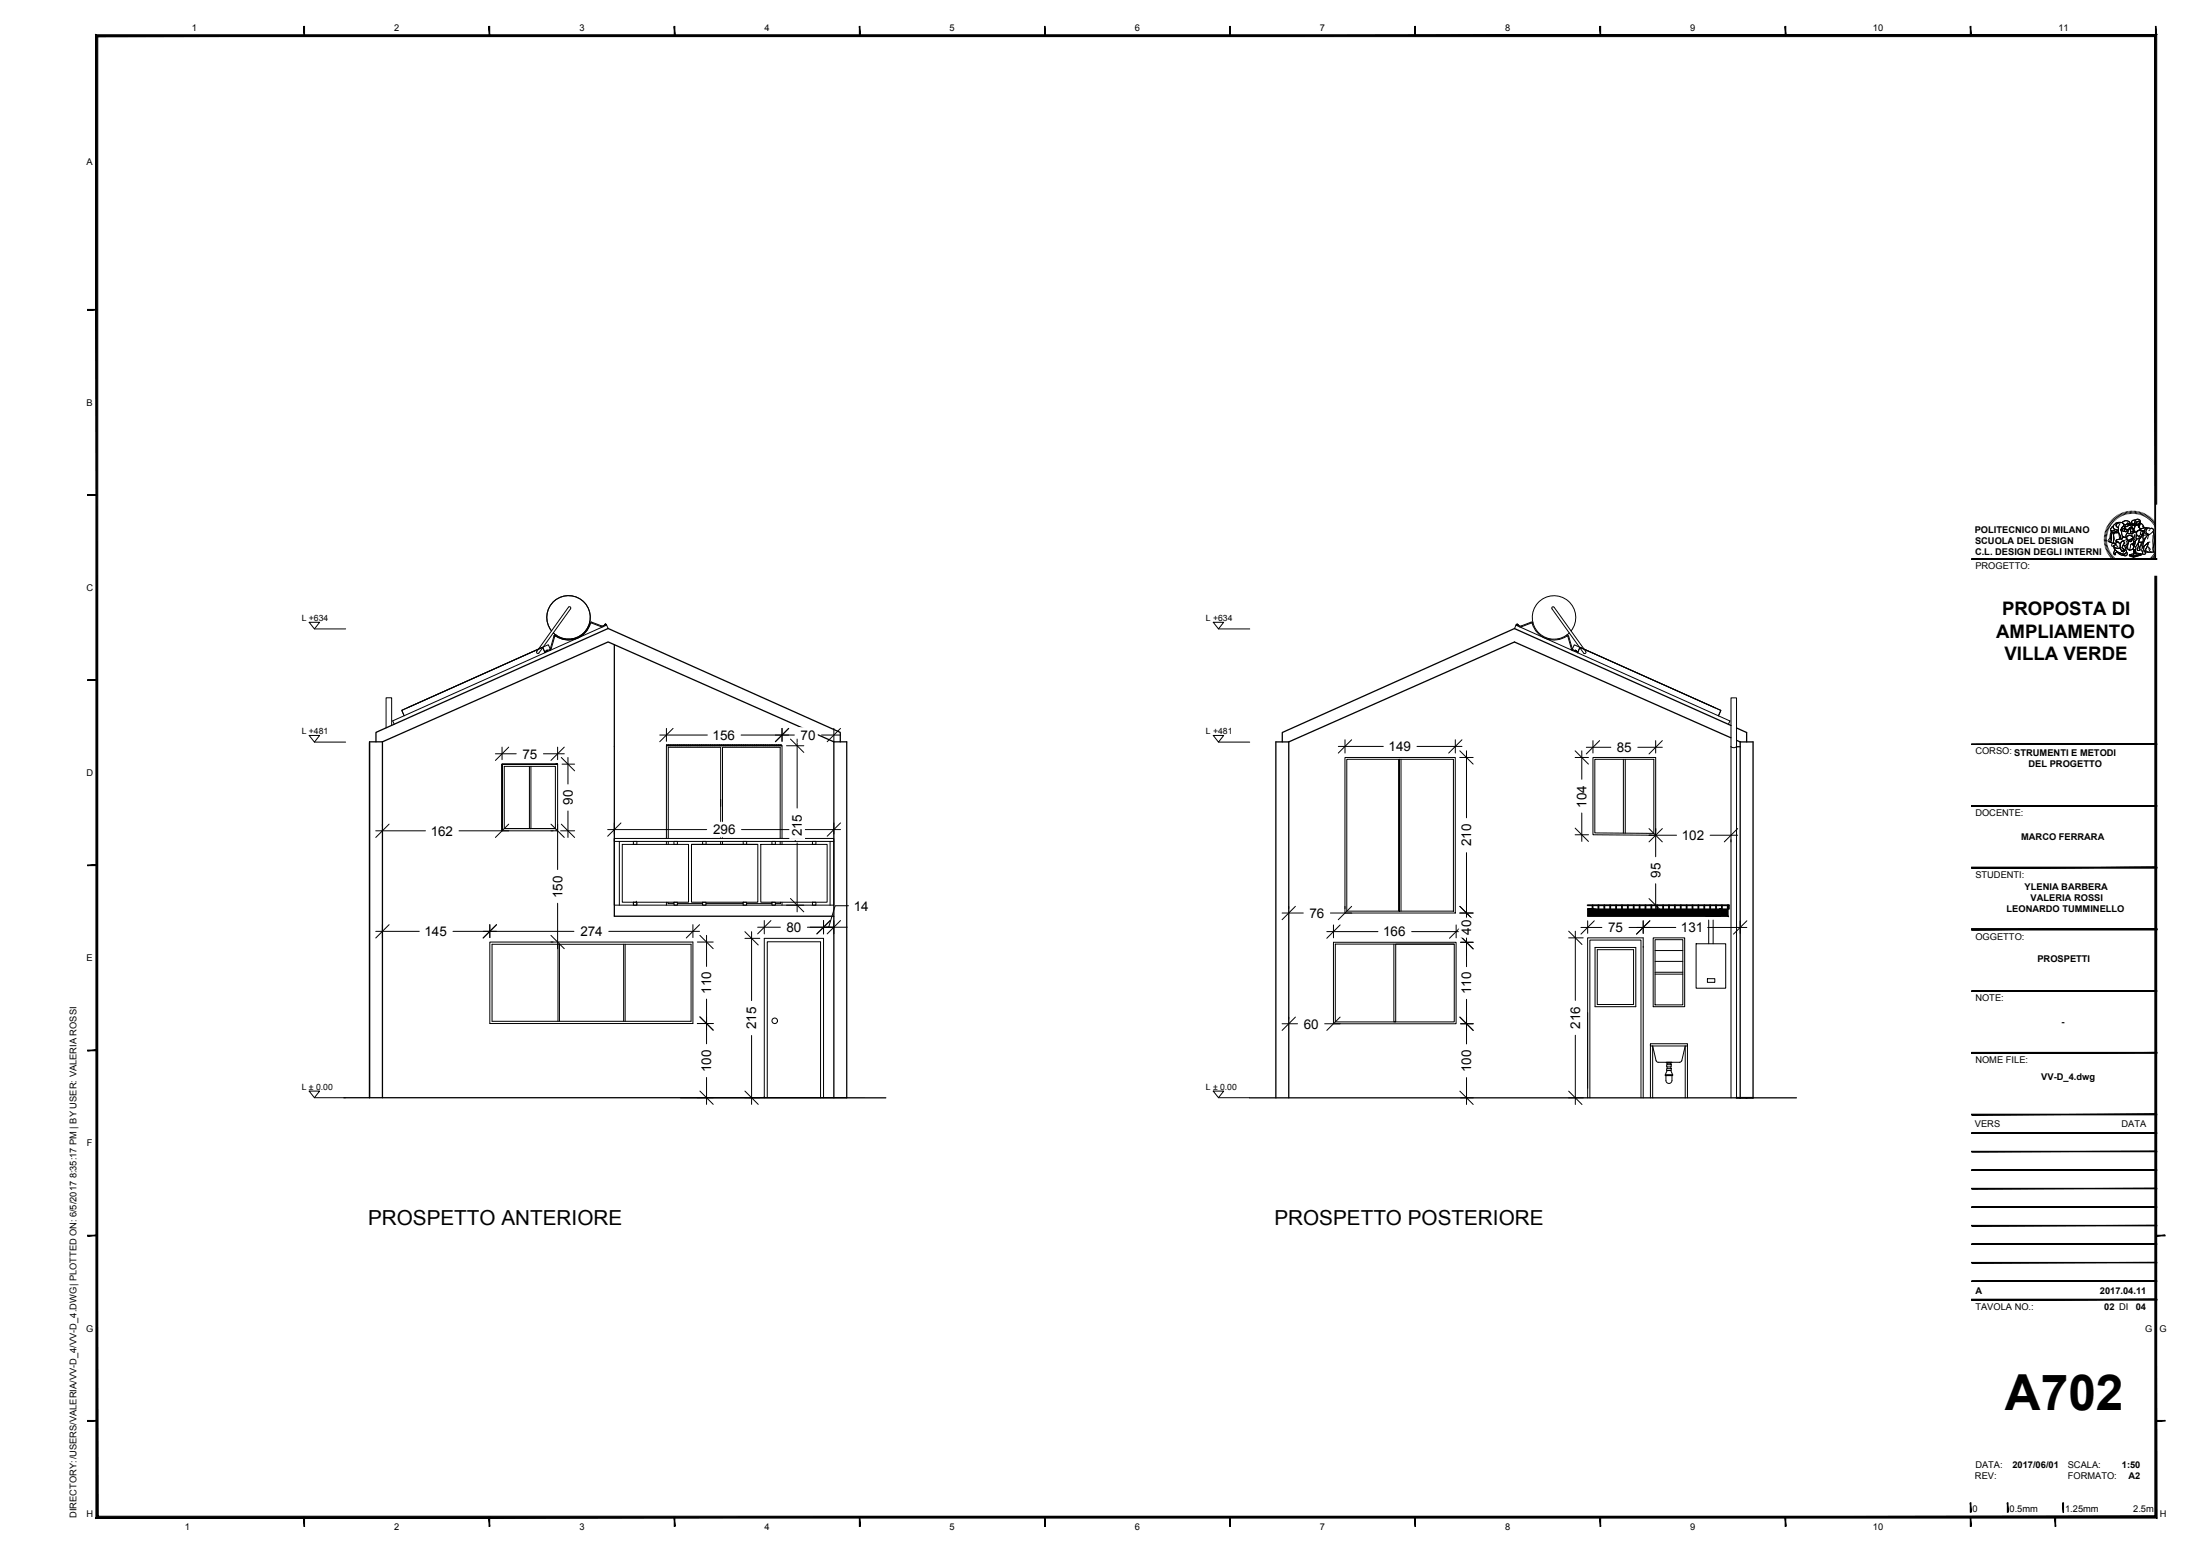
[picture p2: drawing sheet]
<svg xmlns="http://www.w3.org/2000/svg" width="594mm" height="420mm" viewBox="0 0 594 420" stroke-linecap="round" stroke-linejoin="round" font-family="sans-serif">
<!-- layer: FINESTRE -->
<g fill="none" stroke="#000" stroke-width=".27">
<path d="M136.2 206.9h13.8v16.8h-13.8zM143 206.9v16.8h.4M143.4 206.9v16.8h-7.2M150 206.3h.6M150.2 206.3h.4h-15h15v18h-15v-18v18M180 201.4h31.2v25M180 201.4v25M180 201.4h.1M180.1 201.4h.1M180.3 201.4h.1M180.5 201.4h.1M180.6 201.4h.1"/>
<path d="M180.7 201.4h.1M180.8 201.4h.1M181 201.4h.1M181.1 201.4h.1M181.2 201.4h.1M181.4 201.4h.1M181.5 201.4h.1M181.7 201.4h.1M181.8 201.4h.1M182 201.4h.1M182.1 201.4h.1M182.2 201.4h.1"/>
<path d="M182.4 201.4h.1M182.5 201.4h.1M182.6 201.4h.1M182.8 201.4h.1M182.9 201.4h.1M183 201.4h.1M183.2 201.4h.1M183.3 201.4h.1M183.5 201.4h.1M183.6 201.4h.1M183.7 201.4h.1M183.9 201.4h.1"/>
<path d="M184 201.4h.1M184.2 201.4h.1M184.3 201.4h.1M184.4 201.4h.1M184.6 201.4h.1M184.7 201.4h.1M184.9 201.4h.1M185 201.4h.1M185.1 201.4h.1M185.3 201.4h.1M185.4 201.4h.1M185.5 201.4h.1"/>
<path d="M185.7 201.4h.1M185.8 201.4h.1M185.9 201.4h.1M186 201.4h.1M186.1 201.4h.1M186.2 201.4h.1M186.4 201.4h.1M186.5 201.4h.1M186.7 201.4h.1M186.8 201.4h.1M186.9 201.4h.1M187.1 201.4h.1"/>
<path d="M187.2 201.4h.1M187.3 201.4h.1M187.4 201.4h.1M187.5 201.4h.1M187.6 201.4h.1M187.8 201.4h.1M187.9 201.4h.1M188 201.4h.1M188.2 201.4h.1M188.3 201.4h.1M188.4 201.4h.1M188.5 201.4h.1"/>
<path d="M188.6 201.4h.1M188.7 201.4h.1M188.9 201.4h.1M189 201.4h.1M189.1 201.4h.1M189.3 201.4h.1M189.4 201.4h.1M189.6 201.4h.1M189.7 201.4h.1M189.8 201.4h.1M189.9 201.4h.1M190 201.4h.1"/>
<path d="M190.1 201.4h.1M190.3 201.4h.1M190.4 201.4h.1M190.5 201.4h.1M190.7 201.4h.1M190.9 201.4h.1M191 201.4h.1M191.1 201.4h.1M191.2 201.4h.1M191.4 201.4h.1M191.5 201.4h.1M191.6 201.4h.1"/>
<path d="M191.8 201.4h.1M191.9 201.4h.1M192.1 201.4h.1M192.2 201.4h.1M192.3 201.4h.1M192.4 201.4h.1M192.5 201.4h.1M192.6 201.4h.1M192.8 201.4h.1M192.9 201.4h.1M193 201.4h.1M193.2 201.4h.1"/>
<path d="M193.3 201.4h.1M193.4 201.4h.1M193.6 201.4h.1M193.7 201.4h.1M193.9 201.4h.1M194 201.4h.1M194.1 201.4h.1M194.3 201.4h.1M194.4 201.4h.1M194.5 201.4h.1M194.7 201.4h.1M194.8 201.4h.1"/>
<path d="M195 201.4h.1M195.1 201.4h.1M195.2 201.4h.1M195.3 201.4h.1M195.4 201.4h.1M195.5 201.4h.1M195.7 201.4h.1M195.8 201.4h.1M195.9 201.4h.1M196.1 201.4h.1M196.2 201.4h.1M196.3 201.4h.1"/>
<path d="M196.5 201.4h.1M196.6 201.4h.1M196.8 201.4h.1M196.9 201.4h.1M197 201.4h.1M197.2 201.4h.1M197.3 201.4h.1M197.5 201.4h.1M197.6 201.4h.1M197.7 201.4h.1M197.8 201.4h.1M197.9 201.4h.1"/>
<path d="M198 201.4h.1M198.1 201.4h.1M198.3 201.4h.1M198.4 201.4h.1M198.6 201.4h.1M198.7 201.4h.1M198.8 201.4h.1M199 201.4h.1M199.1 201.4h.1M199.3 201.4h.1M199.4 201.4h.1M199.5 201.4h.1"/>
<path d="M199.7 201.4h.1M199.8 201.4h.1M200 201.4h.1M200.1 201.4h.1M200.2 201.4h.1M200.3 201.4h.1M200.4 201.4h.1M200.5 201.4h.1M200.6 201.4h.1M200.8 201.4h.1M200.9 201.4h.1M201.1 201.4h.1"/>
<path d="M201.2 201.4h.1M201.3 201.4h.1M201.5 201.4h.1M201.6 201.4h.1M201.8 201.4h.1M201.9 201.4h.1M202 201.4h.1M202.2 201.4h.1M202.3 201.4h.1M202.4 201.4h.1M202.6 201.4h.1M202.8 201.4h.1"/>
<path d="M202.9 201.4h.1M203 201.4h.1M203.1 201.4h.1M203.3 201.4h.1M203.4 201.4h.1M203.6 201.4h.1M203.7 201.4h.1M203.8 201.4h.1M204 201.4h.1M204.1 201.4h.1M204.2 201.4h.1M204.3 201.4h.1"/>
<path d="M204.4 201.4h.1M204.5 201.4h.1M204.7 201.4h.1M204.8 201.4h.1M204.9 201.4h.1M205.1 201.4h.1M205.2 201.4h.1M205.4 201.4h.1M205.5 201.4h.1M205.6 201.4h.1M205.7 201.4h.1M205.9 201.4h.1"/>
<path d="M206.1 201.4h.1M206.2 201.4h.1M206.3 201.4h.1M206.5 201.4h.1M206.6 201.4h.1M206.7 201.4h.1M206.9 201.4h.1M207 201.4h.1M207.2 201.4h.1M207.3 201.4h.1M207.4 201.4h.1M207.6 201.4h.1"/>
<path d="M207.7 201.4h.1M207.9 201.4h.1M208 201.4h.1M208.1 201.4h.1M208.2 201.4h.1M208.3 201.4h.1M208.4 201.4h.1M208.5 201.4h.1M208.7 201.4h.1M208.8 201.4h.1M209 201.4h.1M209.1 201.4h.1"/>
<path d="M209.2 201.4h.1M209.4 201.4h.1M209.5 201.4h.1M209.7 201.4h.1M209.8 201.4h.1M209.9 201.4h.1M210.1 201.4h.1M210.2 201.4h.1M210.4 201.4h.1M210.5 201.4h.1M210.6 201.4h.1M210.7 201.4h.1"/>
<path d="M210.8 201.4h.1M210.9 201.4h.1M211 201.4h.1M363.2 204.5h29.8v42h-29.8zM363.7 205h28.8v41h-28.8zM377.8 205v41M378.3 205v41M430.2 204.5h16.9v21l-16.9-.1zM430.7 205h15.9v20l-15.9-.1zM438.4 205v20M438.9 205v20M143.2 223.7h6.8"/>
<path d="M150.2 224.3h.1M180 227.2v.8M180.5 226.4v-24.6h14.1v24.6M180.5 227.2v.8M194.6 227.2v.8M195.1 226.4v-24.6h15.6v24.6M195.1 227.2v.8M210.7 227.2v.8M211.2 227.2v.8M132.3 254.4h54.8v22h-54.8zM132.9 255h53.7v20.8h-53.7zM150.7 255v20.8"/>
<path d="M151.1 255v20.8M168.4 255v20.8M168.8 255v20.8M180 243.6v.8M180.4 243.6v.4h1.6M182.9 244h6.8M190.7 244h10M201.6 244h6.8M210.8 243.6v.4h-1.4M211.2 243.6v.8M360.1 254.4h33.1v22h-33.1zM360.6 254.9h32.1v21h-32.1z"/>
<path d="M376.4 254.9v21h.5v-21h15.8"/>
</g>
<!-- layer: A-SECT-MCUT -->
<g fill="none" stroke="#000" stroke-width=".35">
<path d="M165.9 174.1v73.3h59.3M467.4 195.9l-58.4-26.2-62.7 28.1v2.5M467.4 199.2l-58.4-25.8-61 26.9M468.9 196.6l2.8 1.2v2.5M468.9 199.9l1 .4M101.5 200.3v-2.5l62.7-28.1 62.7 28.1v2.5M103.3 200.3l60.9-27 61 27M103.3 200.3h-3.5v96.1M103.3 200.3v96.1M225.2 200.3h3.4v96.1M225.2 200.3v96.1M348 200.3h-3.5v96.1"/>
<path d="M348 200.3v96.1M468.9 201.6h1M469.9 200.3v96.1M469.9 200.3h3.5v96.1M92.8 296.4h146.4M337.5 296.4h147.6"/>
</g>
<!-- layer: BALCONE -->
<g fill="none" stroke="#000" stroke-width=".27">
<path d="M147.5 175.7h.1M147.5 175.7l.1 .1M147.6 175.8h.1M147.7 175.6h.1M147.7 175.6l.1 .1M147.8 175.6h.1M147.8 175.6l-.3 .1M147.8 175.7h.1M147.8 175.6v.1M148.6 175.1l-.3 .4-1.2 .5M148.7 175.5l-.6-1.4-38.1 17M148.9 170.4a5.9 5.9 0 0 1 3.5-9.5 5.9 5.9 0 0 1 6.7 7.5 5.9 5.9 0 0 1-9.7 2.5"/>
<path d="M150.2 171.5h-.4l-.2 .2-1 3.4M153.5 164l.5-.1 .1 .5-8.6 11.9-.5 .1v-.5zM159.2 168.2l.5-.2 2.8 1 1.2-.4 .1 .2M159.7 168.2h-.2a6.4 6.4 0 0 1-9.7 3.6l-1 3.4-.4 .5M159.7 168.2l2.6 1h.6M163.2 168.6h.1M163.2 168.6l.1 .2M163.3 168.8h.1M163.3 168.6h.1M163.3 168.6l.1 .1M163.3 168.7h.1M163.4 168.7h.1"/>
<path d="M163.5 168.5v.2M163.5 168.5h.1M163.5 168.7h.1M163.5 168.5l-.3 .1M163.5 168.5l.1 .1M163.6 168.6h.1M163.8 168.8l-57.8 25.9 .4 .9M163.8 168.8l.4 .9M409.4 168.8l57.7 25.9-.4 .9M409.4 168.8l-.4 .9M409.6 168.6v.1M409.6 168.5v.2"/>
<path d="M409.7 168.7h-.1M409.7 168.5l.2 .2M409.7 168.5h-.1M409.7 168.5v.1M409.7 168.6v.1M409.8 168.8h.1M409.9 168.6h.1M409.9 168.6l-.1 .2M409.9 168.8h.1M409.9 168.7h.1M409.9 168.7v.1M410.2 169.2h.7l2.8-1a6.4 6.4 0 0 0 9.6 3.6l1 3.4 .5 .5"/>
<path d="M414 168.2l-.6-.2-2.8 1-1.1-.4-.1 .2M423 171.6l.3-.1 .3 .3M423.6 171.8l1 3.5 1.5 .7M424.2 170.4a5.9 5.9 0 0 0-3.5-9.4 5.9 5.9 0 0 0-6.7 7.4 5.9 5.9 0 0 0 9.7 2.5M424.5 175.6l.6-1.5 38.1 17M425.3 175.7h.1M425.4 175.6l-.1 .1M425.4 175.7h.1M425.4 175.6h.1M425.4 175.6l.3 .1M425.5 175.6l-.1 .1M425.6 175.8h.1"/>
<path d="M425.6 175.7h.1M425.7 175.7l-.1 .1M426.6 174.8l38.1 17-.7 1.5 .7-1.5-38.1-17-.6 1.5zM427.6 176.3l.5 .1 .1-.5-8.5-11.9-.5-.1-.1 .5 8.5 11.9M105.8 195.9v-7.5h-1.5v8.1M108.5 191.8l.6 1.5-.6-1.5 38-17 .7 1.4-.7-1.4zM467.4 201.6a1.18 1.18 0 0 0 1.5 0M467.4 201.6v-13.2h1.5v108M467.4 201.6v94.8M165.9 226.4h59.3v18h-59.3zM165.9 226.4v.8h59.3M167.2 227.2v17.2"/>
<path d="M168 228h17.9v15.6h-17.9zM171 227.2h1v.8h-1zM182 227.2h.9v.8h-.9zM186.7 228h17.9v15.6h-17.9zM186.7 228h17.9M189.7 227.2h1v.8h-1zM200.7 227.2h.9v.8h-.9zM205.4 228h18v15.6h-18zM208.4 227.2h1v.8h-1zM214.7 227.2h.1M219.4 227.2h.9v.8h-.9zM224.2 227.2v17.2"/>
<path d="M171 243.6h1v.8h-1zM171 243.9h.1M171.8 243.6h.1M172 244.3h.1M182 243.6h.9v.8h-.9zM189.7 243.6h1v.8h-1zM200.7 243.6h.9v.8h-.9zM208.4 243.6h1v.8h-1zM219.4 243.6h.9v.8h-.9z"/>
</g>
<!-- layer: A-DOOR-FULL -->
<g fill="none" stroke="#000" stroke-width=".27">
<path d="M430.7 255.8h11v16h-11zM431.3 256.4h9.8v14.8h-9.8zM443.7 255.8h.1M428.7 273.4v23M206.4 296.4h.1M206.4 296.4v-43h16v43M207.2 296.4v-42.1h14.4v42.1M428.7 293.8v-40.6h15v43.2M429.3 296.4v-42.6h13.8v42.6"/>
<circle cx="209.2" cy="275.6" r=".75"/>
</g>
<!-- layer: A-DETL-MBND -->
<g fill="#000" stroke="#000" stroke-width=".27">
<path d="M428.7 245.4l35.8 2v-2zM428.7 245.4l35.8 2h-35.8z"/>
<path d="M464.5 245.4l2.1 2v-2zM464.5 245.4l2.1 2h-2.1z"/>
</g>
<g fill="none" stroke="#000" stroke-width=".5">
<path d="M428.7 244.4h38.1v1M430.1 244.4v1M431.6 244.4v1M433.2 244.4v1M434.8 244.4v1M436.4 244.4v1M438 244.4v1M439.6 244.4v1M441.2 244.4v1M442.8 244.4v1M444.3 244.4v1M445.9 244.4v1"/>
<path d="M447.5 244.4v1M449.1 244.4v1M450.7 244.4v1M452.3 244.4v1M453.9 244.4v1M455.5 244.4v1M457 244.4v1M458.6 244.4v1M460.2 244.4v1M461.8 244.4v1M463.4 244.4v1M465 244.4v1"/>
<path d="M466.6 244.4v1M468.9 296.4h4.5"/>
</g>
<!-- layer: A-FURN -->
<g fill="none" stroke="#000" stroke-width=".27">
<path d="M446.4 253.2h8.5v18.6h-8.5zM446.9 253.7h7.5v17.6h-7.5zM446.9 256.7h7.5M446.9 259.6h7.5M458 254.8h8v12h-8zM461.4 248.4v6.4M462.6 248.4v6.4M446.9 262.5h7.5M446.9 263h7.5M461.1 264.3h2v1h-2zM445.7 296.4l.1-14.6 9.8 .1 .1 14.5M445.7 282.3h10"/>
<path d="M446.3 296.4v-14l.9 3.9 .6 .5h6l.4-.5 .9-3.9v14M449.7 290.2h2v.2h-2zM449.9 291.7a.82 .82 0 0 0 .8 .9 .82 .82 0 0 0 .8-.9M449.9 290.4v1.3M449.9 286.8l1.5 .1zM450 286.9l.1 .2 1.2-.2M450.1 287.5h1.2v.6h-1.2zM450.1 288.6h1.2v.4h-1.2zM450.2 289.1l-.5 1.1M450.2 287.1v.4M450.2 288.1v.5M450.2 289v.1"/>
<path d="M450.2 289.1h1M451.2 289.1l.4 1.1M451.2 287.1v.4M451.2 288.1v.5M451.2 289v.1M451.5 290.4v1.3"/>
</g>
<!-- layer: A-ANNO-DIMS -->
<g fill="none" stroke="#000" stroke-width=".27">
<path d="M83.5 168h2.8l-1.4 1.8zM84.9 169.8h8.4M327.6 168h2.8l-1.4 1.8zM329 169.8h8.5M83.5 198.6h2.8l-1.4 1.8zM178.2 198.5h12.8M180 196.7v3.5M200.1 198.5h14.4M211.2 196.7v3.5M215.3 199.6v18.6M221.8 198.5h5.2M225.2 196.7v3.5"/>
<path d="M327.6 198.6h2.8l-1.4 1.8zM363.2 199.8v3.5M393 199.8v3.5M430.2 200v3.3M447.1 200v3.3M84.9 200.4h8.4M133.8 203.5h5.6M135.6 201.7v3.4M146.7 203.5h5.7M150.6 201.7v3.4M151.8 206.3h3.4M153.4 204.5v7.2"/>
<path d="M153.4 219v7.1M212.4 201.4h4.7M329 200.4h8.5M361.4 201.6h12.1M382.6 201.6h12.2M394.2 204.5h3.6M396 202.7v18.1M425.3 204.5h3.6M427.1 202.7v7.7M427.1 219.5v7.7M428.4 201.8h6.6M442.3 201.8h6.6"/>
<path d="M101.5 224.3h13.4M103.3 222.5v.6M123.9 224.3h13.5M135.6 222.5v.6M148.8 224.3h.6M150.6 222.5v12.3M151.4 224.3h3.8M164.1 224h26.7M165.9 222.2v3M200.2 224h26.8M215.3 227.6v18.6M225.2 222.2v3"/>
<path d="M396 230.2v18.1M425.3 225.4h3.6M445.3 225.5h7.4M447.1 223.7v7.6M447.1 238.6v7.6M461.8 225.5h7.4M467.4 226.7v.6M101.5 251.5h11.7M103.3 249.7v3.5M122.3 251.5h32.7M132.3 249.7v3.5M148.8 254.4h.6"/>
<path d="M150.6 243.9v12.3M164.4 251.5h24.5M187.1 249.7v3.5M188.3 254.4h4.3M190.8 252.6v8.4M201.2 253.4h4M203 251.6v18.6M204.6 250.4h6.1M206.4 248.6v3.6M212.4 244.4h4.7M218 250.4h6.2M222.4 250.4h2.8h-2.8"/>
<path d="M222.4 248.6v3.6M225.2 248.6v3.6M225.2 250.4h3.6M229.1 244.6h-3.6l-1.7 5.8M346.2 246.5h5.7M348 244.7v.6M358.3 251.6h13.8M359.3 246.5h5.7M360.1 249.8v3.4M363.2 244.7v.6M381.2 251.6h13.8M393.2 249.8v3.4"/>
<path d="M394.2 246.5h3.6M394.4 254.4h3.4M396 252.6v8.4M423.6 253.2h3.9M425.4 251.4v18.7M426.9 250.4h5.7M428.7 248.6v3.4M439.9 250.4h12.6M443.7 248.6v3.4M445.3 244.4h.6M461.1 250.4h10.6M469.9 248.6v3.4"/>
<path d="M188.3 276.4h4.3M190.8 269.8v12M203 279.6v18.6M346.2 276.4h4.2M348 274.6v.6M357.7 276.4h4.2M360.1 274.6v.6M394.4 276.4h3.4M396 269.8v12.1M425.4 279.5v18.7M83.5 294.6h2.8l-1.4 1.8zM84.9 296.4h8.4"/>
<path d="M188.3 296.4h4.3M190.8 290.9v7.3M201.2 296.4h4M327.6 294.6h2.8l-1.4 1.8zM329 296.4h8.5M394.4 296.4h3.4M396 291v7.2M423.6 296.4h3.9"/>
</g>
<!-- layer: 0 -->
<g fill="none" stroke="#000" stroke-width=".27">
<path d="M181.8 196.7l-3.6 3.6M213 196.7l-3.6 3.6M213.5 199.6l3.6 3.6M227 196.7l-3.6 3.6M365 199.8l-3.6 3.6M394.8 199.8l-3.6 3.6M432 200l-3.6 3.6M448.9 200l-3.6 3.6M137.4 201.7l-3.6 3.6M151.6 204.5l3.6 3.6M152.4 201.7l-3.6 3.6M394.2 202.7l3.6 3.6"/>
<path d="M425.3 202.7l3.6 3.6M105.1 222.5l-3.6 3.6M137.4 222.5l-3.6 3.6M148.8 222.5l3.6 3.6M151.6 222.5l3.6 3.6M167.7 222.2l-3.6 3.6M227 222.2l-3.6 3.6M425.3 223.6l3.6 3.6M445.3 223.7l3.6 3.6M448.9 223.7l-3.6 3.6M469.2 223.7l-3.6 3.6M105.1 249.7l-3.6 3.6"/>
<path d="M134.1 249.7l-3.6 3.6M148.8 252.6l3.6 3.6M188.9 249.7l-3.6 3.6M189 252.6l3.6 3.6M201.2 251.6l3.6 3.6M208.2 248.6l-3.6 3.6M213.5 242.6l3.6 3.6M224.2 248.6l-3.6 3.6M227 248.6l-3.6 3.6M349.8 244.7l-3.6 3.6M361.9 249.8l-3.6 3.6M365 244.7l-3.6 3.6"/>
<path d="M394.2 244.7l3.6 3.6M394.2 252.6l3.6 3.6M395 249.8l-3.6 3.6M423.6 251.4l3.6 3.6M430.5 248.6l-3.6 3.6M445.3 242.6l3.6 3.6M445.5 248.6l-3.6 3.6M471.7 248.6l-3.6 3.6M189 274.6l3.6 3.6M349.8 274.6l-3.6 3.6M361.9 274.6l-3.6 3.6M394.2 274.6l3.6 3.6"/>
<path d="M189 294.6l3.6 3.6M201.2 294.6l3.6 3.6M394.2 294.6l3.6 3.6M423.6 294.6l3.6 3.6"/>
</g>
<!-- layer: A-ANNO-DIMS -->
<g fill="#fff" stroke="#fff" stroke-width=".27">
<path d="M188.8 262.1v6.5h4zM188.8 262.1h4v6.5z"/>
<path d="M192 222v4l7.1-4zM192 226l7.1-4v4z"/>
<path d="M140.6 201.6v3.9l5-3.9zM140.6 205.5l5-3.9v3.9z"/>
<path d="M151.4 212.8v5h3.9zM151.4 212.8h3.9v5z"/>
<path d="M116 222.4v3.9l6.8-3.9zM116 226.3l6.8-3.9v3.9z"/>
<path d="M156.1 249.5v3.9l7.1-3.9zM156.1 253.4l7.1-3.9v3.9z"/>
<path d="M114.4 249.5v4l6.8-4zM114.4 253.5l6.8-4v4z"/>
<path d="M192.2 196.5v4l6.8-4zM192.2 200.5l6.8-4v4z"/>
<path d="M213.3 219.3v7.2h3.9zM213.3 219.3h3.9v7.2z"/>
<path d="M201 271.3v7.2h3.9zM201 271.3h3.9v7.2z"/>
<path d="M211.9 248.4v3.9l5-3.9zM211.9 252.3l5-3.9v3.9z"/>
<path d="M230.3 242.6v3.9l4.7-3.9zM230.3 246.5l4.7-3.9v3.9z"/>
<path d="M215.7 196.5v4l5-4zM215.7 200.5l5-4v4z"/>
<path d="M374.7 199.6v3.9l6.8-3.9zM374.7 203.5l6.8-3.9v3.9z"/>
<path d="M394 222v7.1h4zM394 222h4v7.1z"/>
<path d="M353.1 244.6v3.9l5-3.9zM353.1 248.5l5-3.9v3.9z"/>
<path d="M373.2 249.6v3.9l6.8-3.9zM373.2 253.5l6.8-3.9v3.9z"/>
<path d="M394.1 262.2v6.5h3.9zM394.1 262.2h3.9v6.5z"/>
<path d="M351.5 274.5v3.9l5.1-3.9zM351.5 278.4l5.1-3.9v3.9z"/>
<path d="M453.9 223.6v3.9l6.7-3.9zM453.9 227.5l6.7-3.9v3.9z"/>
<path d="M436.1 199.8v4l5-4zM436.1 203.8l5-4v4z"/>
<path d="M425.2 211.6v6.8h3.9zM425.2 211.6h3.9v6.8z"/>
<path d="M394.1 283v6.8h3.9zM394.1 283h3.9v6.8z"/>
<path d="M188.8 283v6.8h4zM188.8 283h4v6.8z"/>
<path d="M394 247.9v5.2h4zM394 247.9h4v5.2z"/>
<path d="M445.1 232.5v5h4zM445.1 232.5h4v5z"/>
<path d="M148.6 236v6.8h3.9zM148.6 236h3.9v6.8z"/>
<path d="M423.4 271.3v7.1h4zM423.4 271.3h4v7.1z"/>
<path d="M433.7 248.5v3.9l5-3.9zM433.7 252.4l5-3.9v3.9z"/>
<path d="M453.7 248.5v3.9l6.3-3.9zM453.7 252.4l6.3-3.9v3.9z"/>
</g>
<!-- layer: G-ANNO-TTLB -->
<g fill="#000" stroke="#000" stroke-width=".27">
<path d="M25.9 9.4l.5 400v-399.5zM25.9 9.4l.5 400-.5 .5zM26.4 409.4l-.5 .5 556-.5zM25.9 409.9l556-.5 .5 .5zM581.9 9.9v399.5l.5 .5zM581.9 9.9l.5-.5v400.5zM26.4 9.9h555.5l.5-.5zM25.9 9.4h556.5l-556 .5z"/>
<path d="M82.1 7.1l.1 2.5v-2.5zM82.1 7.1l.1 2.5h-.1z"/>
<path d="M132.1 7.1l.1 2.5v-2.5zM132.1 7.1l.1 2.5h-.1z"/>
<path d="M182.1 7.1l.1 2.5v-2.5zM182.1 7.1l.1 2.5h-.1z"/>
<path d="M232.1 7.1l.1 2.5v-2.5zM232.1 7.1l.1 2.5h-.1z"/>
<path d="M282.1 7.1l.1 2.5v-2.5zM282.1 7.1l.1 2.5h-.1z"/>
<path d="M332.1 7.1l.1 2.5v-2.5zM332.1 7.1l.1 2.5h-.1z"/>
<path d="M382.1 7.1l.1 2.5v-2.5zM382.1 7.1l.1 2.5h-.1z"/>
<path d="M432.1 7.1l.1 2.5v-2.5zM432.1 7.1l.1 2.5h-.1z"/>
<path d="M482.1 7.1l.1 2.5v-2.5zM482.1 7.1l.1 2.5h-.1z"/>
<path d="M532.1 7.1l.1 2.5v-2.5zM532.1 7.1l.1 2.5h-.1z"/>
<path d="M582 7.1l.2 2.5v-2.5zM582 7.1l.2 2.5h-.2z"/>
<path d="M23.7 83.7h2.4v-.2zM23.7 83.5h2.4l-2.4 .2z"/>
<path d="M23.7 133.7h2.4v-.1zM23.7 133.6h2.4l-2.4 .1z"/>
<path d="M532.4 151h50v-.1zM532.4 150.9h50l-50 .1z"/>
<path d="M23.7 183.7h2.4v-.1zM23.7 183.6h2.4l-2.4 .1z"/>
<path d="M532.4 217.7h50v-.2zM532.4 217.5h50l-50 .2z"/>
<path d="M532.4 201h50v-.1zM532.4 200.9h50l-50 .1z"/>
<path d="M23.7 233.7h2.4v-.1zM23.7 233.6h2.4l-2.4 .1z"/>
<path d="M532.4 234.2v.2l50-.2zM532.4 234.4l50-.2v.2z"/>
<path d="M532.4 234.4h50v-.2zM532.4 234.2h50l-50 .2z"/>
<path d="M532.4 250.8v.2l50-.2zM532.4 251l50-.2v.2z"/>
<path d="M532.4 250.8v.2l50-.2zM532.4 251l50-.2v.2z"/>
<path d="M532.4 250.8v.2l50-.2zM532.4 251l50-.2v.2z"/>
<path d="M532.4 250.8v.2l50-.2zM532.4 251l50-.2v.2z"/>
<path d="M532.4 267.5v.2l50-.2zM532.4 267.7l50-.2v.2z"/>
<path d="M23.7 283.7h2.4v-.1zM23.7 283.6h2.4l-2.4 .1z"/>
<path d="M532.4 284.2v.2l50-.2zM532.4 284.4l50-.2v.2z"/>
<path d="M532.4 284.2v.2l50-.2zM532.4 284.4l50-.2v.2z"/>
<path d="M532.4 315.9h50zM532.4 316l50-.1z"/>
<path d="M532.4 310.9h50zM532.4 311l50-.1z"/>
<path d="M532.4 305.9h50zM532.4 306l50-.1z"/>
<path d="M532.4 300.9v.1l50-.1zM532.4 301l50-.1v.1z"/>
<path d="M23.7 333.7h2.4v-.2zM23.7 333.5h2.4l-2.4 .2z"/>
<path d="M532.4 335.9h50zM532.4 336l50-.1z"/>
<path d="M532.4 330.9h50zM532.4 331l50-.1z"/>
<path d="M532.4 325.9h50zM532.4 326l50-.1z"/>
<path d="M532.4 320.9h50zM532.4 321l50-.1z"/>
<path d="M582.1 333.7h2.5v-.2zM582.1 333.5h2.5l-2.5 .2z"/>
<path d="M532.4 350.9v.1l50-.1zM532.4 351l50-.1v.1z"/>
<path d="M532.4 350.9v.1l50-.1zM532.4 351l50-.1v.1z"/>
<path d="M532.4 345.9h50zM532.4 346l50-.1z"/>
<path d="M532.4 340.9h50zM532.4 341l50-.1z"/>
<path d="M23.7 383.7h2.4v-.1zM23.7 383.6h2.4l-2.4 .1z"/>
<path d="M582.1 383.7h2.5v-.1zM582.1 383.6h2.5l-2.5 .1z"/>
<path d="M82.1 409.7l.1 2.5v-2.5zM82.1 409.7l.1 2.5h-.1z"/>
<path d="M132.1 409.7l.1 2.5v-2.5zM132.1 409.7l.1 2.5h-.1z"/>
<path d="M182.1 409.7l.1 2.5v-2.5zM182.1 409.7l.1 2.5h-.1z"/>
<path d="M232.1 409.7l.1 2.5v-2.5zM232.1 409.7l.1 2.5h-.1z"/>
<path d="M282.1 409.7l.1 2.5v-2.5zM282.1 409.7l.1 2.5h-.1z"/>
<path d="M332.1 409.7l.1 2.5v-2.5zM332.1 409.7l.1 2.5h-.1z"/>
<path d="M382.1 409.7l.1 2.5v-2.5zM382.1 409.7l.1 2.5h-.1z"/>
<path d="M432.1 409.7l.1 2.5v-2.5zM432.1 409.7l.1 2.5h-.1z"/>
<path d="M482.1 409.7l.1 2.5v-2.5zM482.1 409.7l.1 2.5h-.1z"/>
<path d="M532.1 409.7l.1 2.5v-2.5zM532.1 409.7l.1 2.5h-.1z"/>
<path d="M554.9 409.7l.2 2.5v-2.5zM554.9 409.7l.2 2.5h-.2z"/>
</g>
<path d="M199 409.7h383.1" fill="none" stroke="#000" stroke-width=".27"/>
<!-- layer: BALCONE -->
<g fill="#000" stroke="#000" stroke-width=".27">
<path d="M532.1 405.8v2.5h.1zM532.1 405.8h.1v2.5z"/>
<path d="M542.1 405.8l.1 2.5v-2.5zM542.1 405.8l.1 2.5h-.1z"/>
<path d="M557.1 405.8l.1 2.5v-2.5zM557.1 405.8l.1 2.5h-.1z"/>
</g>
<!-- layer: G-ANNO-LOGO -->
<g fill="none" stroke="#000" stroke-width=".27">
<path d="M570.7 139.9l.5 .5M571 139.7l.4 .5M571.3 139.5l.4 .5M571.6 139.3l.4 .5M571.9 139.1l.3 .6M572.2 138.9l.3 .6M572.5 138.7l.3 .7M572.9 138.6l.2 .6M573.2 138.5l.2 .6M573.5 138.3l.2 .7M573.9 138.2l.1 .7M574.2 138.2l.2 .6"/>
<path d="M574.6 138.1l.1 .7M574.9 138l.1 .7M575.3 138v.7M575.6 138v.7M576 138v.7M576.3 138v.7M576.7 138l-.1 .7M577 138.1l-.1 .7M577.4 138.1l-.1 .7M577.8 138.2l-.2 .7M578.1 138.3l-.2 .7M578.4 138.4l-.2 .7"/>
<path d="M578.8 138.6l-.3 .6M579.1 138.7l-.3 .6M579.4 138.9l-.3 .6M579.7 139l-.3 .6M580 139.2l-.3 .6M580.3 139.4l-.4 .6M580.6 139.6l-.4 .6M580.9 139.9l-.5 .5M568.2 145.6h.7M568.2 145.3h.7M568.2 144.9l.7 .1M568.3 144.6h.6"/>
<path d="M568.3 144.2l.7 .1M568.4 143.9l.7 .1M568.5 143.5l.6 .2M568.6 143.2l.6 .2M568.7 142.8l.6 .3M568.9 142.5l.6 .3M568.9 145.9l-.7 .1M568.9 146.3h-.7M568.9 146.6l-.6 .1M569 146.9l-.7 .1M569 142.2l.6 .3M569.1 147.2l-.7 .2"/>
<path d="M569.1 147.5l-.6 .2M569.2 141.9l.6 .3M569.2 147.9l-.6 .2M569.3 148.2l-.6 .2M569.4 141.6l.5 .3M569.5 148.5l-.7 .2M569.6 141.3l.5 .4M569.6 148.8l-.6 .3M569.8 149l-.6 .4M569.8 141l.5 .4M569.9 149.3l-.6 .4M570 140.7l.5 .4"/>
<path d="M570.1 143.3h.7a.85 .85 0 0 0 1.2-.1l.1 .6-.9 .1a.79 .79 0 0 1-1.2-.5zM570.1 143.2l.1 .5M570.1 149.6l-.6 .4M570.2 140.4l.5 .5M570.3 143.7l-.3 .6-.1 1.4-.4 .6 .4 .2M570.3 149.9l-.5 .4M570.4 142.3l.3-.3v.3a.81 .81 0 0 0 .9 .8l.4 .1-.5 .3-1.1-.1a.51 .51 0 0 1-.5-.4 .51 .51 0 0 1 .4-.6zM570.5 143.8l.5 .1-.3 .4 .1 1.2v1.1h-.2a.44 .44 0 0 1-.6-.1 .44 .44 0 0 1 .1-.6l.1-1.6zM570.5 140.2l.5 .5M570.5 150.1l-.5 .5M570.5 143.8l-.3 .4v1.5l-.3 .7 .7 .2M570.7 142l-.5 .6a.44 .44 0 0 0-.3 .5 .44 .44 0 0 0 .5 .3l.5-.1 .5 .2 .6-.3"/>
<path d="M570.7 150.4l-.5 .4M570.8 147.4a1.23 1.23 0 0 0 1.8 .5M570.8 141.8l.7-.6 1.2-.1a1 1 0 0 0-1.2 1l.6 .3-.1 .8-.5-.1a.75 .75 0 0 1-.8-.8zM570.9 147.7l.6 .3 1.1-.1 .1 .5 .3 .2-.1 .3 .3-.2 .2 .3-.1-.5 .3 .4-.2-.4 .4 .1-.8-.6 .4-.8 .3 .1 .3 1.1a.88 .88 0 0 1-.2 1.2 .88 .88 0 0 1-1.2-.2l-1.5-1zM570.9 147.7l.1 .6 .7 .7 2 .8M570.9 150.6l-.5 .5M571 143.9l1.1-.1 .6 1.2-.1 .5-.3 .1a.6 .6 0 0 0-.8 .7l.1 .1-.4 .4a.55 .55 0 0 1-.5-.8v-1.7zM571 143.9l-.3 .6 .1 2.1M571 148.4l1.6 1a1.02 1.02 0 0 0 1.6-.4 .66 .66 0 0 1 .1 1 .66 .66 0 0 1-1 0l-1.3-.6a.44 .44 0 0 0-.4-.3 .44 .44 0 0 0-.4 .4v.3h-.2a.91 .91 0 0 1 0-1.3zM571.1 148.4l-.1 .2a.82 .82 0 0 0 0 1.2l.3-.2-.2-.1a.52 .52 0 0 1 .4-.4 .52 .52 0 0 1 .5 .3l.9 .5a1.04 1.04 0 0 0 1.5-.2l-.2-.7M571.2 150.8l-.5 .5M571.2 146.8a.5 .5 0 0 0-.7-.1 .5 .5 0 0 0 0 .8 .61 .61 0 0 1 .6-.4 .61 .61 0 0 1 .6 .4l.2 .2"/>
<path d="M571.4 151l-.4 .6M571.5 145.9l1.1-.4 .4 .1 .1-.4 .5-.2 .6 .3 .2 .4a.99 .99 0 0 1 .1 1.1 .99 .99 0 0 1-1.1 .4v-.2a.47 .47 0 0 0 .1-.8 .47 .47 0 0 0-.8 .3l-.1 .4-.7-.6a.29 .29 0 0 1-.5 0 .29 .29 0 0 1 .1-.4zM571.5 146.5l.4-.2 .1 .1a.73 .73 0 0 1 .5 1l.1 .5a1.2 1.2 0 0 1-1.8-.5l.6-.3-.1-.3zM571.6 141.5a1 1 0 0 1 1.1-.4 1 1 0 0 1 .7 .8l-.3 .4a1 1 0 0 0-.2 1.5 .96 .96 0 0 0 .7 1.2l-.5 .2-.1 .4-.4-.1 .1-.6-.6-1.3v-1.2h-.3l-.4-.5zM571.7 151.2l-.4 .6M571.8 146.2l.8 .7M571.9 146.3l-.6 .4 .1 .4M571.9 151.4l-.4 .6M571.9 143.2l-.4-.1a.75 .75 0 0 1-.8-.8l.1-.5 .5-.5 .8-.2a.83 .83 0 0 1 1.1 .1 .83 .83 0 0 1 0 1.1h-.1a1.01 1.01 0 0 0-.2 1.5 .98 .98 0 0 0 .7 1.2l-.5 .2M572.1 143.8l-1.9-.1-.3 .5a2.03 2.03 0 0 1-.6 1.7l.2 .4M572.2 151.6l-.4 .6M572.2 144.1l.3 1.4"/>
<path d="M572.5 141.4l-.4 .7v1.5l.6 1.3-.1 .6 .4 .1 .1-.4M572.5 151.8l-.3 .6M572.6 147.9l.4 .8-.1 .2 .3-.2M572.6 147.9l.1-1.2a.52 .52 0 0 1 .5-.5 .52 .52 0 0 1 .5 .5l-.2 .2-.5 1.1 .8 .6-.4-.1 .2 .4-.3-.4 .1 .5-.2-.3M572.6 145.5l-.3 .1a.6 .6 0 0 0-.8 .7l.1 .1M572.7 141.1a.87 .87 0 0 0-.9 .2 .87 .87 0 0 0-.2 .9l.4 .2M572.8 151.9l-.3 .6M572.8 146.3a.45 .45 0 0 1 .6 0 .45 .45 0 0 1 .2 .5l-.6 1.1 .8 .7-.4-.1 .2 .4-.3-.4v.5l-.1-.3-.3 .2 .1-.3-.4-.5-.1-.9zM573 142.4l.9-.4-.1 .6-1.1 .5zM573 142.9l.8-.2 .2 .2-.4 .2 .2 .4a.61 .61 0 0 1-.8-.6zM573 142.9a.57 .57 0 0 0 .8 .6M573.1 152.1l-.3 .6"/>
<path d="M573.1 141.1l.7-.5 1.1 .2a.3 .3 0 0 1 .3 .3 .3 .3 0 0 1-.4 .3l-.2-.2-.7 .5-.5-.2M573.3 140.9l1-.3 .7 .4a.22 .22 0 0 1 .2 .3 .22 .22 0 0 1-.3 .1l-.3-.2-.8 .5-.7-.5zM573.4 152.2l-.3 .6M573.4 141.5l.7 .2 .5-.5 .3 .2-.2 .6-.4 .2-.4-.2-.6 .1zM573.6 145l.6 .3 .5 .6a.76 .76 0 0 1-.4 1.1M573.7 152.3l-.2 .6M573.7 143h.9l-.3 .1a.38 .38 0 0 1-.3 .5 .38 .38 0 0 1-.3-.5zM573.7 147.4l.3 1a.79 .79 0 0 1 .1 .9 .79 .79 0 0 1-.9 .3M573.8 142.6l.2 .3M573.8 142.4v.2l-1.1 .5M573.8 145.9l-.7 .2M573.9 142l-.3 .6"/>
<path d="M574 152.4l-.2 .6M574 145.6l.7 .5M574.1 142.9a.33 .33 0 0 0-.4 .3 .33 .33 0 0 0 .4 .4 .33 .33 0 0 0 .2-.5l.3-.1h-.6M574.2 146.1a.7 .7 0 0 1 .1 .9 .7 .7 0 0 1-.9 .2M574.2 145.3v-.3l.6-.4h.6l.5 .4a.26 .26 0 0 1 .2 .3 .26 .26 0 0 1-.3 .2l-1.1 .4 .2 .3 .3 .1 .5-.3 .4-.8-.3-.4-1-.2-.6 .7-.2-.1 .3-1.1 .2-.2 .3 .2h1.1l.4-.4v-.3l.7 .2-.1 .4a.81 .81 0 0 1-.1 1.1l.1 .6-.3 .5-.4 .2-.2 .5-.3-.1 .2 .3a.23 .23 0 0 1 .3 0 .23 .23 0 0 1-.1 .4l.3-.3-.4 1.1a.96 .96 0 0 1-1.4-.1l-.4-.3 .3-.6 .2-1.1M574.2 147.9l.8 .7M574.3 145l.5-.4h.6l.5 .4a.29 .29 0 0 1 .1 .5 .29 .29 0 0 1-.4 0l-.3 .2a.49 .49 0 0 1-.5 .3 .49 .49 0 0 1-.5-.5zM574.3 152.5l-.1 .6M574.4 142h.1M574.5 141.6l.2 .1M574.5 147.3l.1 .9M574.5 143.9a1.29 1.29 0 0 0-.5 1.3"/>
<path d="M574.6 141.6v.1M574.6 152.5l-.1 .7M574.6 145.9l1.2-.4-.1 .5-.5 .3-.5-.2zM574.7 146.7l-.3 1-.4 .4M574.8 146l-.1 .1M574.9 141.8l.8-.1a.23 .23 0 0 1 .2 .2 .23 .23 0 0 1-.2 .2zM574.9 141.4l-.2 .6-.4 .2-.4-.2-.6 .2M574.9 142.7l.8-.3 .7 1.1a.23 .23 0 0 1-.1 .3 .23 .23 0 0 1-.3-.1 .23 .23 0 0 1 .1-.3l-.2-.7a.44 .44 0 0 0-.7-.1 .44 .44 0 0 0 .1 .7 .43 .43 0 0 1 .2 .5 .43 .43 0 0 1-.4 .3l-.6-.3zM574.9 152.6v.6M575 149.8l2-.5 1.2 .3-2.1 .6zM575 149.8l1.1 .4v.3l-1.1-.4zM575.2 142.6l.5-.1 .4 .7a.64 .64 0 0 1-.1 .7 .64 .64 0 0 1-.7 .2z"/>
<path d="M575.3 152.6l-.1 .7M575.3 141.6l.1-.3a.52 .52 0 0 1 .8 .5l-.3 .1M575.3 146.1h.1M575.3 147l-.3 1.6 1.1-.3M575.4 141.4v-.1a.52 .52 0 0 1 .8 .5l-.3 .1-.2-.3v.1l-.4-.1zM575.4 145.7l.2 .1M575.5 146h.1M575.5 145.8h.1M575.5 142.8h.1M575.6 152.6v.7M575.6 142.8l-.2 .1M575.7 141.7l-.4-.1-.4 .2h.3a.37 .37 0 0 0 .4 .3 .37 .37 0 0 0 .3-.3l-.2-.2 .1 .2"/>
<path d="M575.7 144.1v.7M575.7 146.8l.3 .1 .2-.6 .4-.1-.2 1-.3 .3a.23 .23 0 0 0 .1-.4 .23 .23 0 0 0-.3 0zM575.8 145.5l-.1 .5-.4 .2-.5-.2M575.8 142.6l.3 .3-.2 .1M575.9 152.6v.7M576 142.8h-.1a.43 .43 0 0 0-.6-.2 .43 .43 0 0 0 0 .7 .5 .5 0 0 1 0 .8 .5 .5 0 0 1-.8-.4l.4-1 .7-.3 .6 .5 .2 .6a.23 .23 0 0 1-.2 .3 .23 .23 0 0 1-.2-.3M576 143.1l-.1 .1M576.1 142.9a.41 .41 0 0 1-.1 .6 .41 .41 0 0 1-.6 0l-.1-.1M576.1 143.8l-.3 .3h-.5M576.1 150.2l2.1-.6v.3l-2.1 .6zM576.1 150.2v.3M576.2 141.8l.1-.1a.97 .97 0 0 1-.1 1.3"/>
<path d="M576.2 146.3h.1M576.2 146.9v.6l.2-.3M576.2 152.6l.1 .7M576.3 141.4l.1 .4M576.3 143.4l-.1-.5a.84 .84 0 0 0 .1-1.2l-.5-.4a.45 .45 0 0 1-.2-.6 .45 .45 0 0 1 .6-.2 .27 .27 0 0 1 .4-.1 .27 .27 0 0 1-.1 .5l.1 1.1 .1-.1 .1-.4a.4 .4 0 0 0 .3 .3 .4 .4 0 0 0 .4-.1v.6l.2-.1 .4 .7-1.1 .7M576.4 146.7l-.1 .2-.1-.2M576.4 144.4l-.2 1.3M576.4 143.6l.5 .2M576.4 148.5l.2-.2 .2 1.1-.3-.6-.3 .7zM576.5 145.5l-.4 .4 .1 .4M576.6 152.6v.7M576.6 146.2l-.4 .1-.2 .6h-.3l.3 .3 .2-.1"/>
<path d="M576.7 144.4l-.5 .9M576.7 140.5h-.5a.61 .61 0 0 0-.6 .7M576.8 140.3l.7-.1 .5 .6-.1 .7-.4 .9v-.7l.3-.5a.36 .36 0 0 0-.2-.4 .36 .36 0 0 0-.4 .1l-.3 .2-.2 .8-.1 .1-.2-.9zM576.8 141.5l.3 .3 .4-.1M576.8 140.3l.6-.1 .4 .2 .2 .3-.1 .8-.4 .9v-.7l.3-.5-.2-.5-.3 .2a.79 .79 0 0 0-.6 1l-.1 .1-.2-.9zM576.9 152.6l.1 .6M576.9 143.6l.2-.2a.96 .96 0 0 1 1.2-.1 .6 .6 0 0 1 .7 .4 .6 .6 0 0 1-.3 .7 1.01 1.01 0 0 1-1.1 .6l-.7-.7zM577 141.2h.2M577 145.5l.8-.1-.6 1.6a1.56 1.56 0 0 0-.5 1.5h-.3l-.2 .5-.1-1zM577 145.6l-1 2.6 .2 .8-.1 .9 .4-1.1 .3 .9-.1-1.4-.5 .7M577 140.9h.2a.33 .33 0 0 1 .5-.1 .33 .33 0 0 1 .1 .4l-.3 .5a.4 .4 0 0 1-.4 .1 .4 .4 0 0 1-.3-.3zM577.1 141.6l.1 .1"/>
<path d="M577.1 144.6h-.1a.64 .64 0 0 0 0 .9l.9-.1 .4-.6M577.1 141.3h.1M577.1 141.5l.1 .1M577.2 152.5l.1 .7M577.4 141.4h.2M577.5 146.5l.8-.1-.6 1.3 .2 .8-.3 .2-.4-.2zM577.5 141.4v.1M577.5 152.4l.2 .7M577.7 142.2l.4 .6M577.7 144.7h.1M577.8 143.1a2.35 2.35 0 0 1 1.8-.5l-.6 .9zM577.8 145.4l-.6 1.6a1.53 1.53 0 0 0-.5 1.5"/>
<path d="M577.8 152.3l.2 .7M577.9 144.6l-.3 .1M577.9 141.2l.6 .4 .6 .9-.5 .2a.55 .55 0 0 1-.7-.1 .55 .55 0 0 1-.1-.7zM577.9 141.2l.6 .4 .4 .6M577.9 144.9v.1M578.2 152.2l.2 .7M578.2 149.6v.3l-2.1 .6-1.1-.4v-.3l1.1 .4 2.1-.6a5.9 5.9 0 0 0-3.2 .2M578.3 146.4l-.6 1.3 .2 .8-.2 .1-.5-.1 .2-2M578.5 152.1l.2 .6M578.5 144.5l.3 .1-.1 .7a.69 .69 0 0 1-.3 1.1l-1 .1 .4-1.1zM578.5 144.3l-.1 .4M578.5 143.3l.3 .1 .2 .3"/>
<path d="M578.5 142.1l.6 .4M578.6 146.4l-1.1 .1M578.7 147.7l-.1 .3 .2 .2M578.8 152l.2 .6M578.8 144.6v1.2l-.3 1a1.81 1.81 0 0 0-.1 2l.2 .2M578.9 147.5l1.2-1-.6 1.6a1.26 1.26 0 0 0-.2 1.4v.1a.46 .46 0 0 1-.7 0 .46 .46 0 0 1 .1-.7zM579 143.5a1.01 1.01 0 0 1 1.3-.9l.4 .1a.56 .56 0 0 1 .8 .2 .56 .56 0 0 1-.3 .8l-.3 .2a1.09 1.09 0 0 1-1.9-.2M579 143.7l-.5 .7a.58 .58 0 0 1-.4 .6 .58 .58 0 0 1-.7-.2l-.1-.1a.75 .75 0 0 1-.1-1.2l.6-.2a.33 .33 0 0 1 .4 .1 .33 .33 0 0 1-.2 .5v.2a.22 .22 0 0 0 .2 .3 .22 .22 0 0 0 .2-.2l.3-.4-.2-.5-.6-.2-.9 .4-.1 .6M579.1 145.3v.5M579.1 151.8l.3 .6M579.3 151.7l.4 .6M579.5 144.4l-.9 .1"/>
<path d="M579.5 148.7l.6 .4M579.6 151.5l.4 .6M579.7 142.5l-1.1 .1-.8 .5M579.9 151.3l.4 .6M579.9 147.5l.8 .8M579.9 144.4a6.5 6.5 0 0 0-1.3 3.5l1.5-1.4 .5-.1M580 142.6a.92 .92 0 0 0-.5 1 .92 .92 0 0 0 .9 .7M580 142.6l.7 .2a.5 .5 0 0 1 .7 0 .5 .5 0 0 1 0 .7l.2 1.1a7.7 7.7 0 0 1-.2 3.6l.3 .8-1.9 .1a.45 .45 0 0 1-.7-.3 .45 .45 0 0 1 .4-.6l.6-1.7-1.6 1.4a5.9 5.9 0 0 1 1.6-3.5l.3-.1a.93 .93 0 0 1-.9-.7 .93 .93 0 0 1 .5-1zM580.1 146.5l-.6 1.6a1.22 1.22 0 0 0-.1 1.4l-.1 .1a.46 .46 0 0 1-.7 0 .46 .46 0 0 1 .1-.7l.3-1.4M580.1 151.1l.5 .6M580.2 144.5l-.3 1M580.3 147.9l.2 .9 .5 .3"/>
<path d="M580.4 150.9l.4 .6M580.6 143l-.3 .3M580.6 150.7l.5 .5M580.9 150.5l.5 .5M581.1 150.3l.5 .4M581.1 140.1l-.4 .5M581.3 150l.5 .4M581.4 144.6v3.3M581.4 140.4l-.5 .4M581.4 143.5a9.9 9.9 0 0 1 0 5l.3 .5h-2.5M581.5 149.7l.5 .4M581.6 140.6l-.5 .5"/>
<path d="M581.7 149.5l.5 .4M581.9 140.9l-.6 .4M581.9 149.2l.5 .3M582 148.9l.6 .3M582.1 141.2l-.6 .4M582.2 148.6l.6 .3M582.3 141.5l-.6 .4M582.3 148.3l.6 .3M582.4 148l.7 .3M582.5 141.8l-.6 .3M582.5 147.7l.7 .2M582.6 147.4l.7 .2"/>
<path d="M582.6 142.1l-.6 .3M582.7 147.1l.6 .1M582.7 146.8l.7 .1M582.8 146.4l.7 .1M582.8 142.4l-.6 .3M582.8 146.1l.7 .1M582.8 145.9h.7M582.9 142.8l-.6 .2M583.1 143.1l-.7 .2M583.2 143.4l-.7 .2M583.3 143.8l-.7 .1M583.3 144.1l-.6 .1"/>
<path d="M583.4 144.5l-.7 .1M583.5 144.8l-.7 .1M583.5 145.2h-.7M583.5 145.5h-.7"/>
</g>
<!-- layer: G-ANNO-TTLB -->
<g fill="#fff" stroke="#fff" stroke-width=".27">
<path d="M557.4 150.9l30.8 4.4-5.8-4.4zM557.4 150.9l30.8 4.4h-30.8z"/>
<path d="M582.4 136.4h5.8l-5.8 14.5zM588.2 136.4l-5.8 14.5 5.8 4.4z"/>
</g>
<path d="M557.4 150.9h25v-14.5h5.8v18.9h-30.8z" fill="none" stroke="#fff" stroke-width=".27"/>
<text font-size="13.4" x="541.4" y="380.7">A702</text>
<g font-size="5.6">
<text x="99.4" y="330.8">PROSPETTO ANTERIORE</text>
<text x="344.1" y="330.8">PROSPETTO POSTERIORE</text>
</g>
<g font-size="5">
<text x="540.6" y="166.2">PROPOSTA DI</text>
<text x="539" y="172.2">AMPLIAMENTO</text>
<text x="541.3" y="178.2">VILLA VERDE</text>
</g>
<g font-size="3.6">
<text x="192.4" y="199.8">156</text>
<text x="216.2" y="199.8">70</text>
<text x="375" y="202.8">149</text>
<text x="436.6" y="203.1">85</text>
<text x="141.1" y="204.8">75</text>
<text x="154.7" y="217.4" transform="rotate(-90 154.7 217.4)">90</text>
<text x="428.4" y="218.1" transform="rotate(-90 428.4 218.1)">104</text>
<text x="116.3" y="225.6">162</text>
<text x="192.5" y="225.3">296</text>
<text x="216.5" y="225.9" transform="rotate(-90 216.5 225.9)">215</text>
<text x="454.1" y="226.8">102</text>
<text x="397.3" y="228.5" transform="rotate(-90 397.3 228.5)">210</text>
<text x="448.4" y="237" transform="rotate(-90 448.4 237)">95</text>
<text x="151.9" y="242.5" transform="rotate(-90 151.9 242.5)">150</text>
<text x="230.5" y="245.9">14</text>
<text x="212.4" y="251.7">80</text>
<text x="353.6" y="247.8">76</text>
<text x="434.2" y="251.7">75</text>
<text x="453.9" y="251.7">131</text>
<text x="114.6" y="252.8">145</text>
<text x="156.7" y="252.8">274</text>
<text x="373.5" y="252.8">166</text>
<text x="397.3" y="252.4" transform="rotate(-90 397.3 252.4)">40</text>
<text x="192.1" y="268.4" transform="rotate(-90 192.1 268.4)">110</text>
<text x="397.3" y="268.4" transform="rotate(-90 397.3 268.4)">110</text>
<text x="204.2" y="277.9" transform="rotate(-90 204.2 277.9)">215</text>
<text x="352.1" y="277.7">60</text>
<text x="426.7" y="277.8" transform="rotate(-90 426.7 277.8)">216</text>
<text x="192.1" y="289.5" transform="rotate(-90 192.1 289.5)">100</text>
<text x="397.3" y="289.6" transform="rotate(-90 397.3 289.6)">100</text>
</g>
<g font-size="2.5">
<text x="51.8" y="8.5">1</text>
<text x="106.5" y="8.5">2</text>
<text x="156.4" y="8.5">3</text>
<text x="206.4" y="8.5">4</text>
<text x="256.4" y="8.5">5</text>
<text x="306.4" y="8.5">6</text>
<text x="356.4" y="8.5">7</text>
<text x="406.4" y="8.5">8</text>
<text x="456.4" y="8.5">9</text>
<text x="505.7" y="8.5">10</text>
<text x="555.8" y="8.5">11</text>
<text x="23.4" y="44.6">A</text>
<text x="23.4" y="109.5">B</text>
<text x="533.2" y="143.9">POLITECNICO DI MILANO</text>
<text x="533.3" y="146.9">SCUOLA DEL DESIGN</text>
<text x="533.3" y="149.9">C.L. DESIGN DEGLI INTERNI</text>
<text x="533.4" y="153.7">PROGETTO:</text>
<text x="23.3" y="159.5">C</text>
<text x="533.4" y="203.7">CORSO: STRUMENTI E METODI</text>
<text x="23.3" y="209.5">D</text>
<text x="547.8" y="207.1">DEL PROGETTO</text>
<text x="533.4" y="220.4">DOCENTE:</text>
<text x="545.8" y="226.8">MARCO FERRARA</text>
<text x="533.4" y="237.1">STUDENTI:</text>
<text x="546.7" y="240.3">YLENIA BARBERA</text>
<text x="548.3" y="243.3">VALERIA ROSSI</text>
<text x="541.9" y="246.3">LEONARDO TUMMINELLO</text>
<text x="533.4" y="253.7">OGGETTO:</text>
<text x="23.4" y="259.5">E</text>
<text x="550.2" y="259.7">PROSPETTI</text>
<text x="533.4" y="270.4">NOTE:</text>
<text x="556.7" y="276.8">-</text>
<text x="533.4" y="287.1">NOME FILE:</text>
<text x="551.2" y="291.7">VV-D_4.dwg</text>
<text x="533.3" y="304.3">VERS</text>
<text x="572.9" y="304.3">DATA</text>
<text x="23.5" y="309.5">F</text>
<text x="533.4" y="353.9">TAVOLA NO.:</text>
<text x="533.4" y="349.3">A</text>
<text x="567" y="349.3">2017.04.11</text>
<text x="568.2" y="353.9">02 DI</text>
<text x="576.7" y="353.9">04</text>
<text x="23.3" y="359.5">G</text>
<text x="579.3" y="359.5">G</text>
<text x="583.1" y="359.5">G</text>
<text x="533.3" y="399.3">REV:</text>
<text x="533.4" y="396.4">DATA:</text>
<text x="543.4" y="396.3">2017/06/01</text>
<text x="558.4" y="396.3">SCALA:</text>
<text x="558.4" y="399.3">FORMATO:</text>
<text x="573" y="396.3">1:50</text>
<text x="574.8" y="399.3">A2</text>
<text x="20.7" y="409.9" transform="rotate(-90 20.7 409.9)">DIRECTORY:/USERS/VALERIA/VV-D_4/VV-D_4.DWG| PLOTTED ON: 6/5/2017 8:35:17 PM | BY USER: VALERIA ROSSI</text>
<text x="23.3" y="409.5">H</text>
<text x="49.9" y="413.1">1</text>
<text x="106.5" y="413.1">2</text>
<text x="156.4" y="413.1">3</text>
<text x="206.4" y="413.1">4</text>
<text x="256.4" y="413.1">5</text>
<text x="306.4" y="413.1">6</text>
<text x="356.4" y="413.1">7</text>
<text x="406.4" y="413.1">8</text>
<text x="456.4" y="413.1">9</text>
<text x="505.7" y="413.1">10</text>
<text x="532.6" y="408.3">0</text>
<text x="542.6" y="408.3">0.5mm</text>
<text x="557.6" y="408.3">1.25mm</text>
<text x="576" y="408.3">2.5m</text>
<text x="583.2" y="409.5">H</text>
</g>
<g font-size="2.3">
<text x="81.5" y="167.8">L +634</text>
<text x="325.6" y="167.8">L +634</text>
<text x="81.5" y="198.3">L +481</text>
<text x="325.6" y="198.3">L +481</text>
<text x="81.5" y="294.4">L ± 0.00</text>
<text x="325.6" y="294.4">L ± 0.00</text>
</g>
</svg>
